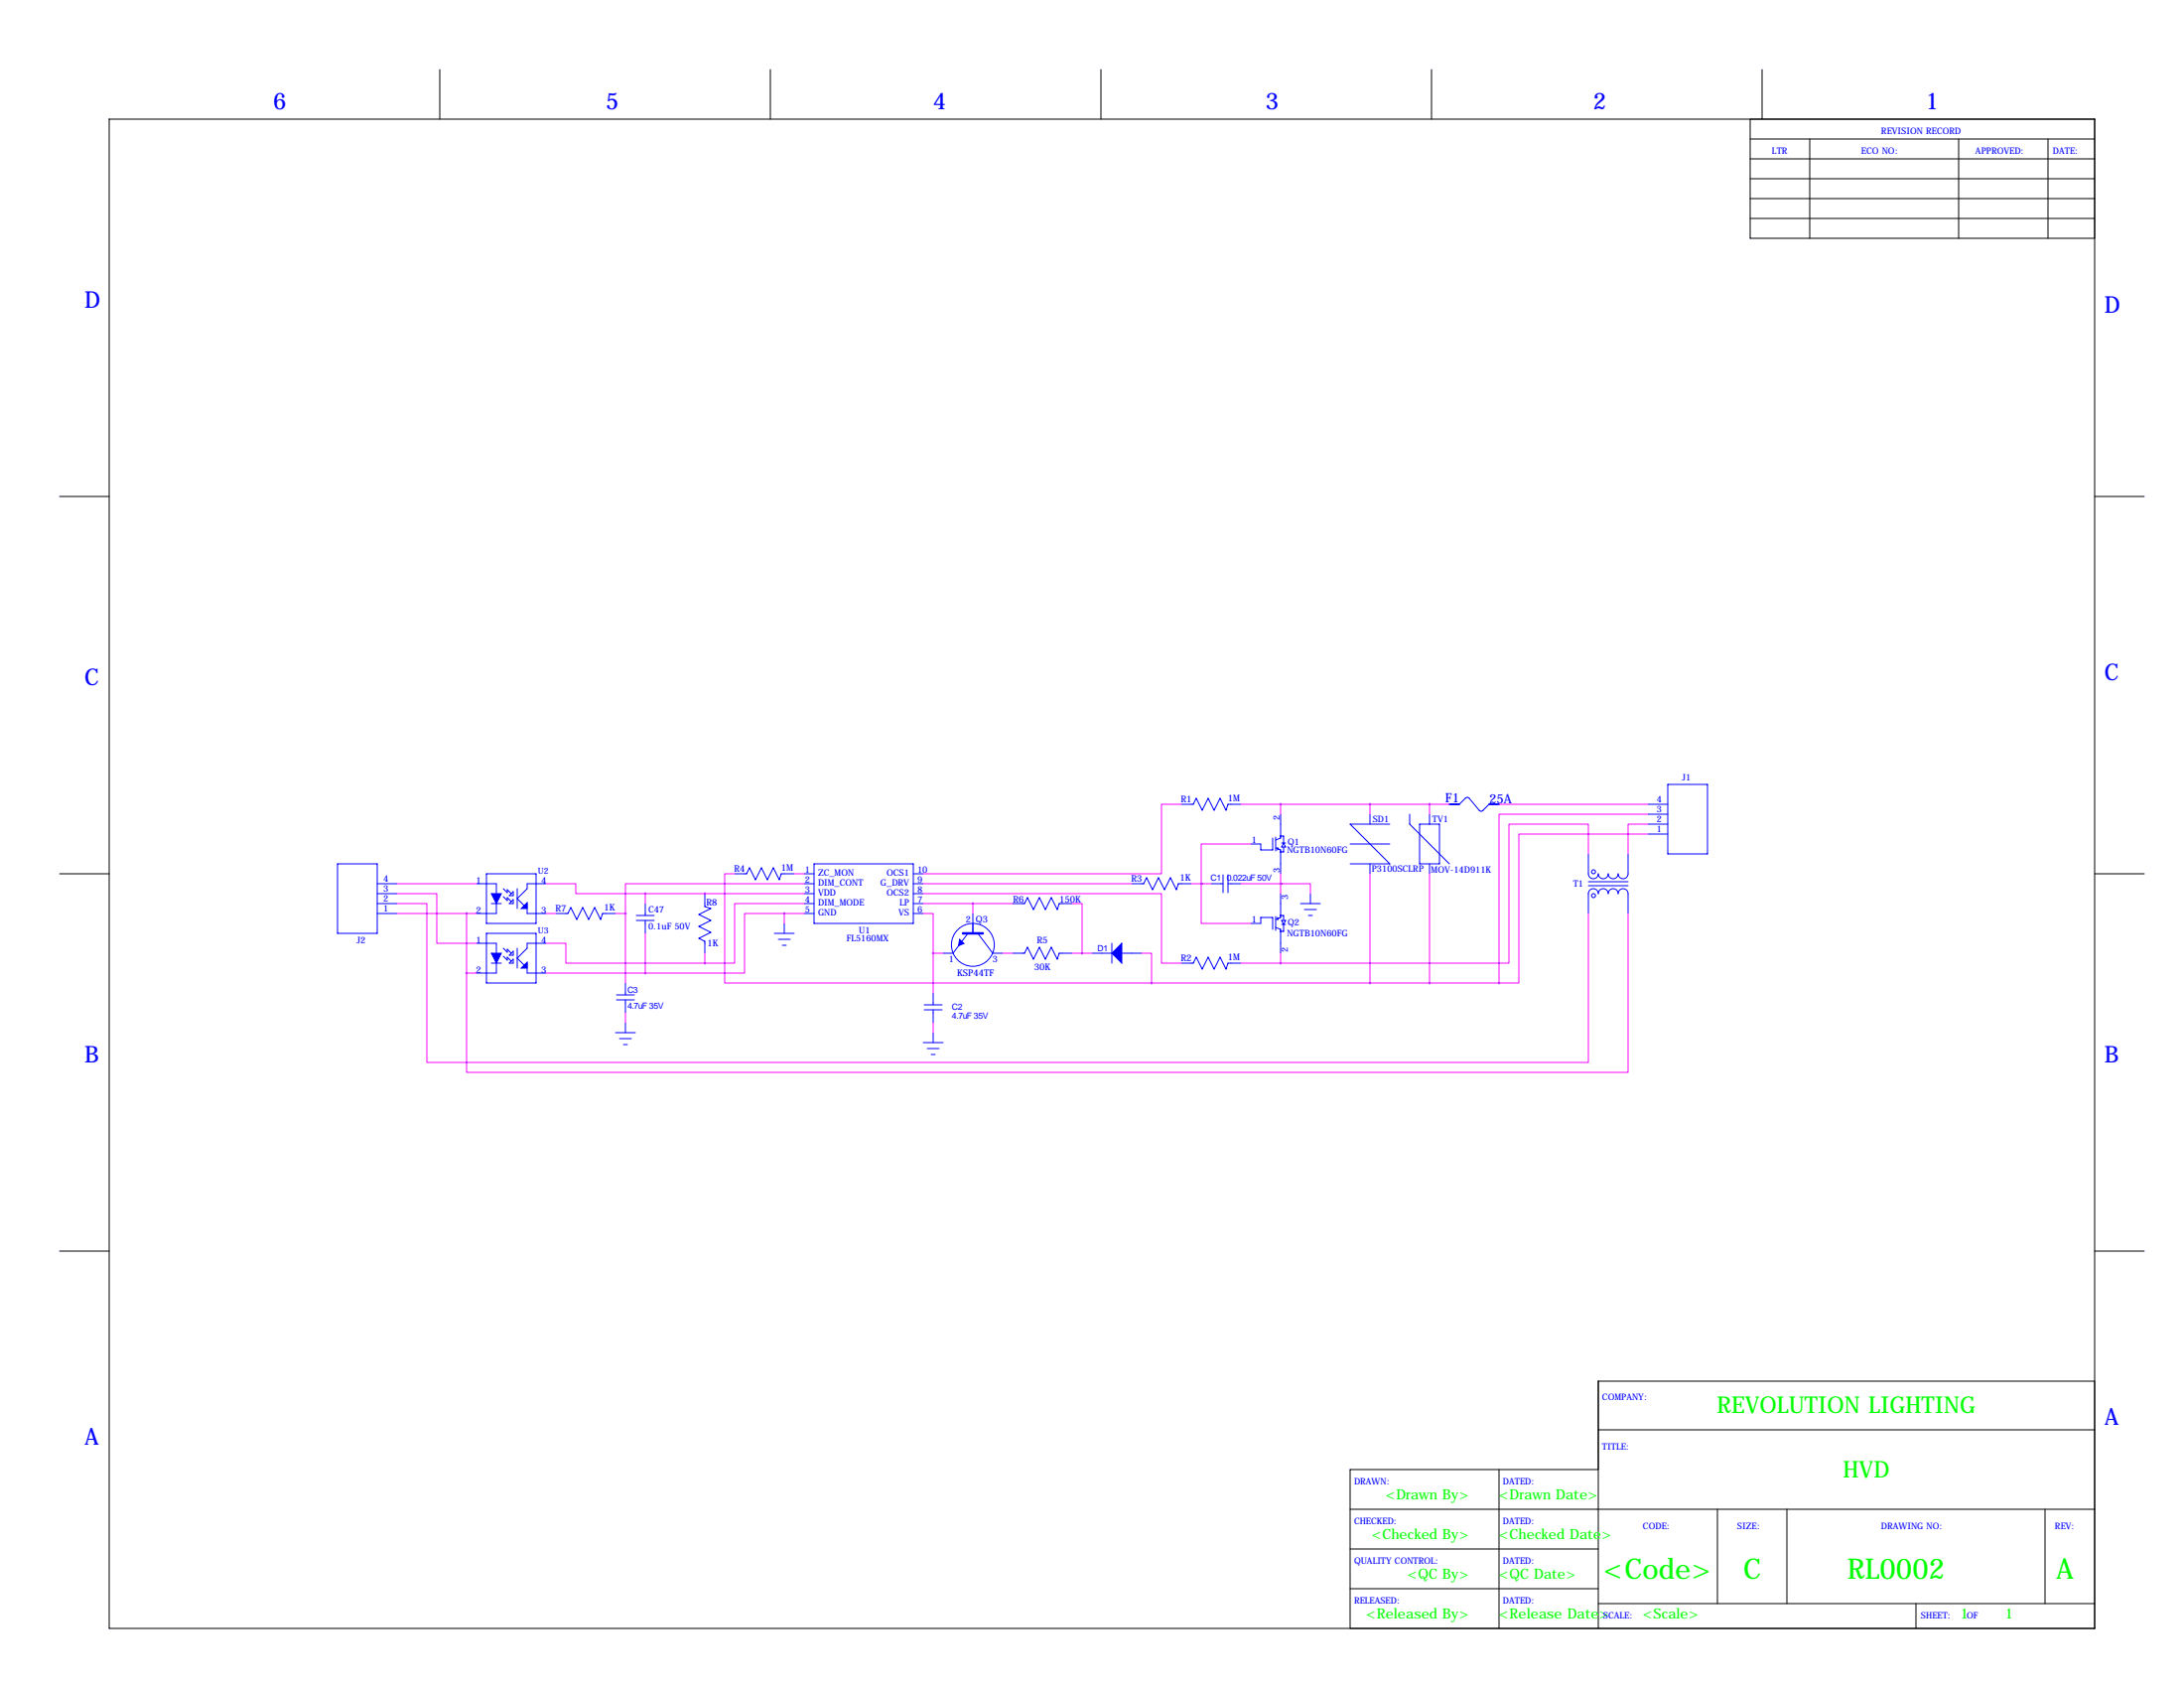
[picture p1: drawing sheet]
<svg xmlns="http://www.w3.org/2000/svg" width="559mm" height="432mm" viewBox="0 0 559 432" stroke-linecap="round" stroke-linejoin="round" font-family="sans-serif">
<g fill="none" stroke="#000" stroke-width=".25">
<path d="M112.5 17.8v12.7M197.1 17.8v12.7M281.7 17.8v12.7M366.3 17.8v12.7M450.8 17.8v12.7M27.9 30.5h508v386.1h-508zM447.8 35.6h88.1M447.8 30.5v30.5h88.1M463 35.6v25.4M501.1 35.6v25.4M524 35.6v25.4M447.8 45.7h88.1"/>
<path d="M447.8 40.6h88.1M447.8 50.8h88.1M447.8 55.9h88.1M15.2 127h12.7M535.9 127h12.7M15.2 223.5h12.7M535.9 223.5h12.7M15.2 320h12.7M535.9 320h12.7M535.9 353.3h-127v63.3M383.5 375.9v40.7M408.9 365.8h127"/>
<path d="M408.9 375.9h-63.5v40.7M345.4 386.1h190.5M345.4 396.2h63.5M439.4 386.1v24.1M457.2 386.1v24.1M523.2 386.1v24.1M345.4 406.4h63.5M408.9 410.2h127M490.2 410.2v6.4"/>
</g>
<g fill="none" stroke="#00f" stroke-width=".25">
<path d="M302.3 205.7h3l.8-1.5 1.5 3.1 1.5-3.1 1.5 3.1 1.6-3.1 1.5 3.1 .5-1.6h3.3M325.6 214.4v3h-3v-1.5h-2.6M326.4 216.9l1.3 .5v6.1M326.4 214.1v3.6M326.8 216.8l.4 .4-.5 .2M327.7 208.3v6.1l-1.3 .5M327.7 213.9h.7v1.7M327.9 215.6h1M328.4 216.7v1.2h-.7M328.4 215.6l.5 1.1h-1zM345.4 215.9h10.2M350.5 208.3v2.5"/>
<path d="M355.6 210.8h-10.2l10.2 10.2h-10.2M360.7 208.3v2.5l10.1 10.2M363.2 210.8h5.1v10.2h-5.1zM365.8 208.3v2.5M370.8 205.7h2.6l1.6-1.6 .4-.1 .5 .2 2.9 3.3 .6-.1 1.6-1.7h2.5M406.4 218.4v5.1a1.27 1.27 0 0 0 1.3 1.3 1.27 1.27 0 0 0 1.2-1.3 1.27 1.27 0 0 0 1.3 1.3 1.27 1.27 0 0 0 1.3-1.3 1.27 1.27 0 0 0 1.2 1.3 1.27 1.27 0 0 0 1.3-1.3 1.27 1.27 0 0 0 1.3 1.3 1.27 1.27 0 0 0 1.3-1.3v-5.1M421.6 210.8h5.1M421.6 205.7h5.1M421.6 213.4h5.1M421.6 208.3h5.1M426.7 200.7h10.2v17.7h-10.2zM86.4 221h10.1v17.8h-10.1z"/>
<path d="M96.5 226.1h5.1M96.5 228.6h5.1M96.5 231.1h5.1M96.5 233.7h5.1M121.9 226.1h5.1v2.5M124.5 223.5h12.7v12.7h-12.7zM124.5 238.8h12.7v12.7h-12.7zM125.7 231.1h2.6M127 231.1v2.6h-5.1M128.8 227.3l1 1v-.7l1 1M128.8 229.4l1 1v-.8l1 1M130.3 229.1l1-1v1z"/>
<path d="M131.3 230.1v1h-1zM132.3 227.3v5.1M134.9 231.1v2.6h4.8M139.7 226.1h-4.8v1.2l-2.6 2.6 1.8 1.7M142.2 233.7h3.1l.7-1.5 1.6 3 1.5-3 1.5 3 1.5-3 1.6 3 .5-1.5h3.3M162.8 234.2h4.6M162.8 235.5h4.6M165.1 231.1v3.1M165.1 235.5v3.3M180.3 228.6v3.3l1.6 .5-3.1 1.5 3.1 1.6-3.1 1.5 3.1 1.5-3.1 1.5 1.5 .8v3M188 223.5h3l.8-1.5 1.5 3 1.5-3 1.5 3 1.6-3 1.5 3 .5-1.5h3.3M198.1 238.8h5.1"/>
<path d="M200.7 236.2v2.6M205.7 223.5h2.6M205.7 226.1h2.6M205.7 228.6h2.6M205.7 231.1h2.6M205.7 233.7h2.6M208.3 221h25.4v15.2h-25.4zM233.7 223.5h2.5M233.7 226.1h2.5M233.7 228.6h2.5M233.7 231.1h2.5M233.7 233.7h2.5"/>
<path d="M247.6 238.8l-3.8 5h-2.5M248.9 233.7v5.1M250.2 238.8l3.8 5h2.5M259.1 231.1h3l.8-1.5 1.5 3.1 1.5-3.1 1.6 3.1 1.5-3.1 1.5 3.1 .5-1.6h3.3M289.6 226.1h3l.8-1.6 1.5 3.1 1.5-3.1 1.5 3.1 1.6-3.1 1.5 3.1 .5-1.5h3.3M309.9 226.1h3M312.9 223.8v4.5M314.2 226.1h3.3M314.2 223.8v4.5M320 236.2h2.6v-1.5h3v3M326.4 237.2l1.3 .5v6.1M326.4 234.4v3.6"/>
<path d="M326.7 234.7l.5 .2-.4 .5M327.7 228.6v6.1l-1.3 .5M327.7 234.2h.7v1.3M327.9 235.5h1l-.5 1zM327.9 236.5h1M328.4 236.5v1.8h-.7M332.7 231.1h5.1M333.8 232.7h3M334.8 234.2h1M335.3 228.6v2.5M350.5 221v2.5M365.8 221v2.5"/>
<path d="M406.4 233.7v-5.1a1.27 1.27 0 0 1 1.3-1.3 1.27 1.27 0 0 1 1.2 1.3 1.27 1.27 0 0 1 1.3-1.3 1.27 1.27 0 0 1 1.3 1.3 1.27 1.27 0 0 1 1.2-1.3 1.27 1.27 0 0 1 1.3 1.3 1.27 1.27 0 0 1 1.3-1.3 1.27 1.27 0 0 1 1.3 1.3v5.1M406.4 226.6h10.2M406.4 225.6h10.2M121.9 241.3h5.1v2.5M125.7 246.4h2.6M127 246.4v2.5h-5.1M128.8 242.6l1 1v-.8l1 1M128.8 244.6l1 1v-.7l1 1M131.3 245.4v1h-1zM131.3 243.3v1h-1zM132.3 242.6v5M134.9 246.4v2.5h4.8"/>
<path d="M139.7 241.3h-4.8v1.3l-2.6 2.5 1.8 1.8M157.7 255.8h4.6M157.7 254.5h4.6M160 251.5v3M160 255.8v3.3M199.1 240.3h3.1M200.2 241.8h1M236.5 258.3h4.5M236.5 257h4.5M238.8 254v3M238.8 258.3v3.3M259.1 243.8h3l.8-1.5 1.5 3.1 1.5-3.1 1.6 3.1 1.5-3.1 1.5 3.1 .5-1.6h3.3"/>
<path d="M279.4 243.8h5.1M284.5 241.3v5.1M287 243.8h5.1M302.3 246.4h3l.8-1.5 1.5 3 1.5-3 1.5 3 1.6-3 1.5 3 .5-1.5h3.3M157.5 264.2h5.1M158.5 265.7h3M159.5 267.2h1M160 261.6v2.6M236.2 266.7h5.1M237.2 268.2h3.1M238.3 269.7h1M238.8 264.2v2.5"/>
<circle cx="327.7" cy="217.9" r=".1"/>
<circle cx="327.7" cy="213.9" r=".1"/>
<circle cx="327.7" cy="234.2" r=".1"/>
<circle cx="327.7" cy="238.3" r=".1"/>
<circle cx="407.7" cy="223" r=".51"/>
<circle cx="407.7" cy="229.1" r=".51"/>
<circle cx="248.9" cy="241.7" r="5.5"/>
</g>
<path d="M246.4 238.8h5.1" fill="none" stroke="#00f" stroke-width=".63"/>
<g fill="#00f" stroke="#00f" stroke-width=".25">
<path d="M245.5 240.3l1.1 1.1-1.3 .5z"/>
<path d="M287 241.3v5.1l-2.5-2.6z"/>
<path d="M125.7 228.6h2.6l-1.3 2.5z"/>
<path d="M134.9 230.9v1.5h-1.6z"/>
<path d="M125.7 243.8h2.6l-1.3 2.6z"/>
<path d="M134.9 246.1v1.5h-1.6z"/>
</g>
<g fill="none" stroke="#f0f" stroke-width=".25">
<path d="M302.3 205.7h-5.1v17.8h-61M317.5 205.7h53.3M320 215.9h-12.7v10.2M327.7 205.7v2.6M350.5 205.7v2.6M365.8 205.7v2.6M383.5 205.7h38.1M406.4 218.4v-7.6h-20.3v35.6h-58.4M421.6 213.4h-33v38.1h-5.1M421.6 208.3h-38.1v43.2M421.6 210.8h-5v7.6M101.6 228.6h10.2v12.7h10.1"/>
<path d="M101.6 231.1h7.6v40.7h297.2v-38.1M101.6 226.1h20.3M101.6 233.7h20.3M119.4 233.7v15.2M139.7 226.1h7.6v2.5h17.8M139.7 233.7h2.5M157.5 233.7h2.5M160 233.7v17.8M165.1 228.6v2.5M165.1 238.8v10.1M165.1 228.6h40.6M180.3 228.6h.1"/>
<path d="M188 223.5h-2.6v28h109.2M200.7 233.7h-10.2v15.2h-25.4M200.7 233.7h5M200.7 233.7v2.5M203.2 223.5h2.5M205.7 231.1h-17.7v15.3h-7.7M205.7 226.1h-45.7v7.6M236.2 228.6h61v17.8h5.1M236.2 233.7h2.6v10.1M236.2 226.1h53.4M236.2 231.1h22.9M248.9 231.1v2.6"/>
<path d="M274.3 231.1h2.6v12.7M304.8 226.1h5.1M307.3 226.1h.1M307.3 226.1v10.1h12.7M317.5 226.1h10.2M327.7 226.1h.1M327.7 226.1h7.6v2.5M327.7 223.5v5.1M350.5 223.5v28M365.8 223.5v28M416.6 233.7v40.6h-297.2v-25.4M119.4 248.9h2.5"/>
<path d="M139.7 241.3h5.1v5.1h35.5M139.7 248.9h25.4M160 259.1v2.5M180.3 243.8v2.6M238.8 243.8h2.5M238.8 243.8v10.2M256.5 243.8h2.6M274.3 243.8h5.1M292.1 243.8h2.5v7.7M294.6 251.5h88.9M317.5 246.4h10.2M327.7 243.8v2.6"/>
<path d="M238.8 261.6v2.6"/>
</g>
<path d="M327.6 226.1a.05 .05 0 0 0 .1 0 .05 .05 0 0 0-.1 0zM327.6 226.1a.05 .05 0 0 0 .1 0 .05 .05 0 0 0-.1 0zM307.3 226.1a.05 .05 0 0 0 .1 0 .05 .05 0 0 0-.1 0zM307.3 226.1a.05 .05 0 0 0 .1 0 .05 .05 0 0 0-.1 0zM327.6 205.7a.05 .05 0 0 0 .1 0 .05 .05 0 0 0-.1 0zM327.6 246.4a.05 .05 0 0 0 .1 0 .05 .05 0 0 0-.1 0zM365.7 251.5a.05 .05 0 0 0 .1 0 .05 .05 0 0 0-.1 0zM383.5 251.5a.05 .05 0 0 0 .1 0 .05 .05 0 0 0-.1 0zM276.8 243.8a.05 .05 0 0 0 .1 0 .05 .05 0 0 0-.1 0zM294.6 251.5a.05 .05 0 0 0 .1 0 .05 .05 0 0 0-.1 0zM365.7 205.7a.05 .05 0 0 0 .1 0 .05 .05 0 0 0-.1 0zM200.6 233.7a.05 .05 0 0 0 .1 0 .05 .05 0 0 0-.1 0zM238.7 243.8a.05 .05 0 0 0 .1 0 .05 .05 0 0 0-.1 0zM180.3 228.6a.05 .05 0 0 0 .1 0 .05 .05 0 0 0-.1 0zM180.3 246.4a.05 .05 0 0 0 .1 0 .05 .05 0 0 0-.1 0z" fill="#f0f" stroke="#f0f" stroke-width=".63"/>
<g font-size="7.3" fill="#0f0">
<text x="410.3" y="403.9">&lt;Code&gt;</text>
<text x="446" y="403.9">C</text>
<text x="472.7" y="403.9">RL0002</text>
<text x="526" y="403.9">A</text>
</g>
<g font-size="5.9" fill="#00f">
<text x="69.8" y="27.9">6</text>
<text x="154.9" y="27.9">5</text>
<text x="238.8" y="27.9">4</text>
<text x="323.8" y="27.9">3</text>
<text x="407.7" y="27.9">2</text>
<text x="492.8" y="27.9">1</text>
<text x="21.6" y="78.7">D</text>
<text x="538.5" y="80">D</text>
<text x="538.5" y="174">C</text>
<text x="21.6" y="175.3">C</text>
<text x="21.6" y="271.8">B</text>
<text x="538.5" y="271.8">B</text>
<text x="538.5" y="364.5">A</text>
<text x="21.6" y="369.6">A</text>
</g>
<g font-size="5.9" fill="#0f0">
<text x="439.3" y="361.5">REVOLUTION LIGHTING</text>
<text x="471.6" y="378">HVD</text>
</g>
<g font-size="3.6" fill="#0f0">
<text x="354.5" y="383.5">&lt;Drawn By&gt;</text>
<text x="383.5" y="383.5">&lt;Drawn Date&gt;</text>
<text x="351" y="393.7">&lt;Checked By&gt;</text>
<text x="383.5" y="393.7">&lt;Checked Date&gt;</text>
<text x="360.1" y="403.9">&lt;QC By&gt;</text>
<text x="383.5" y="403.9">&lt;QC Date&gt;</text>
<text x="349.5" y="414">&lt;Released By&gt;</text>
<text x="383.5" y="414">&lt;Release Date&gt;</text>
<text x="420.4" y="414">&lt;Scale&gt;</text>
<text x="501.6" y="414">1</text>
<text x="513.1" y="414">1</text>
</g>
<g font-size="3.3" fill="#00f">
<text x="369.8" y="205.2">F1</text>
<text x="381" y="205.5">25A</text>
</g>
<g font-size="2.4" fill="#00f">
<text x="302.1" y="205.2">R1</text>
<text x="314.2" y="204.9">1M</text>
<text x="121.8" y="226.1">1</text>
<text x="138.4" y="226.1">4</text>
<text x="187.8" y="223">R4</text>
<text x="199.9" y="222.6">1M</text>
<text x="289.4" y="225.6">R3</text>
<text x="301.9" y="225.2">1K</text>
<text x="121.8" y="233.7">2</text>
<text x="138.4" y="233.7">3</text>
<text x="142.1" y="233.2">R7</text>
<text x="154.5" y="232.8">1K</text>
<text x="180.7" y="231.5">R8</text>
<text x="259.2" y="230.9">R6</text>
<text x="271" y="230.8">150K</text>
<text x="249.7" y="236">Q3</text>
<text x="121.8" y="241.3">1</text>
<text x="138.4" y="241.3">4</text>
<text x="180.9" y="242.1">1K</text>
<text x="265.3" y="241.3">R5</text>
<text x="302.1" y="245.9">R2</text>
<text x="314.2" y="245.5">1M</text>
<text x="121.8" y="248.9">2</text>
<text x="138.4" y="248.9">3</text>
<text x="244.9" y="249.6">KSP44TF</text>
<text x="264.6" y="248">30K</text>
</g>
<g font-size="2.3" fill="#00f">
<text x="481.3" y="34.3">REVISION RECORD</text>
<text x="453.4" y="39.4">LTR</text>
<text x="476.2" y="39.4">ECO NO:</text>
<text x="505.5" y="39.4">APPROVED:</text>
<text x="525.3" y="39.4">DATE:</text>
<text x="430.4" y="199.6">J1</text>
<text x="327.4" y="209.8" transform="rotate(-90 327.4 209.8)">2</text>
<text x="423.9" y="207.8">3</text>
<text x="423.9" y="205.2">4</text>
<text x="320.2" y="215.6">1</text>
<text x="351.2" y="210.3">SD1</text>
<text x="366.5" y="210.3">TV1</text>
<text x="423.9" y="212.9">1</text>
<text x="423.9" y="210.3">2</text>
<text x="329.3" y="218.3">NGTB10N60FG</text>
<text x="329.4" y="216.2">Q1</text>
<text x="98" y="225.6">4</text>
<text x="205.9" y="223.3">1</text>
<text x="205.9" y="225.8">2</text>
<text x="209.3" y="224.1">ZC_MON</text>
<text x="209.3" y="226.6">DIM_CONT</text>
<text x="225.3" y="226.6">G_DRV</text>
<text x="226.9" y="224.1">OCS1</text>
<text x="234.7" y="225.8">9</text>
<text x="234.7" y="223.3">10</text>
<text x="327.4" y="223.3" transform="rotate(-90 327.4 223.3)">3</text>
<text x="351" y="223.1">P3100SCLRP</text>
<text x="366.2" y="223.4">MOV-14D911K</text>
<text x="402.5" y="226.9">T1</text>
<text x="98" y="233.2">1</text>
<text x="98" y="230.6">2</text>
<text x="98" y="228.1">3</text>
<text x="165.9" y="233.4">C47</text>
<text x="205.9" y="228.3">3</text>
<text x="205.9" y="230.9">4</text>
<text x="205.9" y="233.4">5</text>
<text x="209.3" y="229.2">VDD</text>
<text x="209.3" y="231.7">DIM_MODE</text>
<text x="226.9" y="229.2">OCS2</text>
<text x="230.2" y="231.7">LP</text>
<text x="234.7" y="233.4">6</text>
<text x="234.7" y="230.9">7</text>
<text x="234.7" y="228.3">8</text>
<text x="329.5" y="230.1" transform="rotate(-90 329.5 230.1)">3</text>
<text x="165.9" y="237.7">0.1uF 50V</text>
<text x="209.3" y="234.2">GND</text>
<text x="219.8" y="238.8">U1</text>
<text x="229.9" y="234.2">VS</text>
<text x="247.1" y="236">2</text>
<text x="320.2" y="236">1</text>
<text x="329.3" y="239.5">NGTB10N60FG</text>
<text x="329.4" y="236.8">Q2</text>
<text x="91.3" y="241.3">J2</text>
<text x="216.6" y="240.9">FL5160MX</text>
<text x="329.5" y="243.6" transform="rotate(-90 329.5 243.6)">2</text>
<text x="242.8" y="246.1">1</text>
<text x="254" y="246.1">3</text>
<text x="410" y="358.1">COMPANY:</text>
<text x="410" y="370.8">TITLE:</text>
<text x="346.5" y="379.7">DRAWN:</text>
<text x="384.6" y="379.7">DATED:</text>
<text x="346.5" y="389.9">CHECKED:</text>
<text x="384.6" y="389.9">DATED:</text>
<text x="420.4" y="391.2">CODE:</text>
<text x="444.5" y="391.2">SIZE:</text>
<text x="481.3" y="391.2">DRAWING NO:</text>
<text x="525.8" y="391.2">REV:</text>
<text x="346.5" y="400">QUALITY CONTROL:</text>
<text x="384.6" y="400">DATED:</text>
<text x="346.5" y="410.2">RELEASED:</text>
<text x="384.6" y="410.2">DATED:</text>
<text x="410.2" y="414">SCALE:</text>
<text x="491.5" y="414">SHEET:</text>
<text x="503.2" y="414">OF</text>
</g>
<g font-size="2.2" fill="#00f">
<text x="137.7" y="223.5">U2</text>
<text x="309.8" y="225.2">C1</text>
<text x="313.9" y="225.2">0.022uF 50V</text>
<text x="137.7" y="238.8">U3</text>
<text x="280.8" y="243.3">D1</text>
<text x="160.5" y="254">C3</text>
<text x="160.5" y="258.1">4.7uF 35V</text>
<text x="243.6" y="258.3">C2</text>
<text x="243.6" y="260.6">4.7uF 35V</text>
</g>
</svg>
